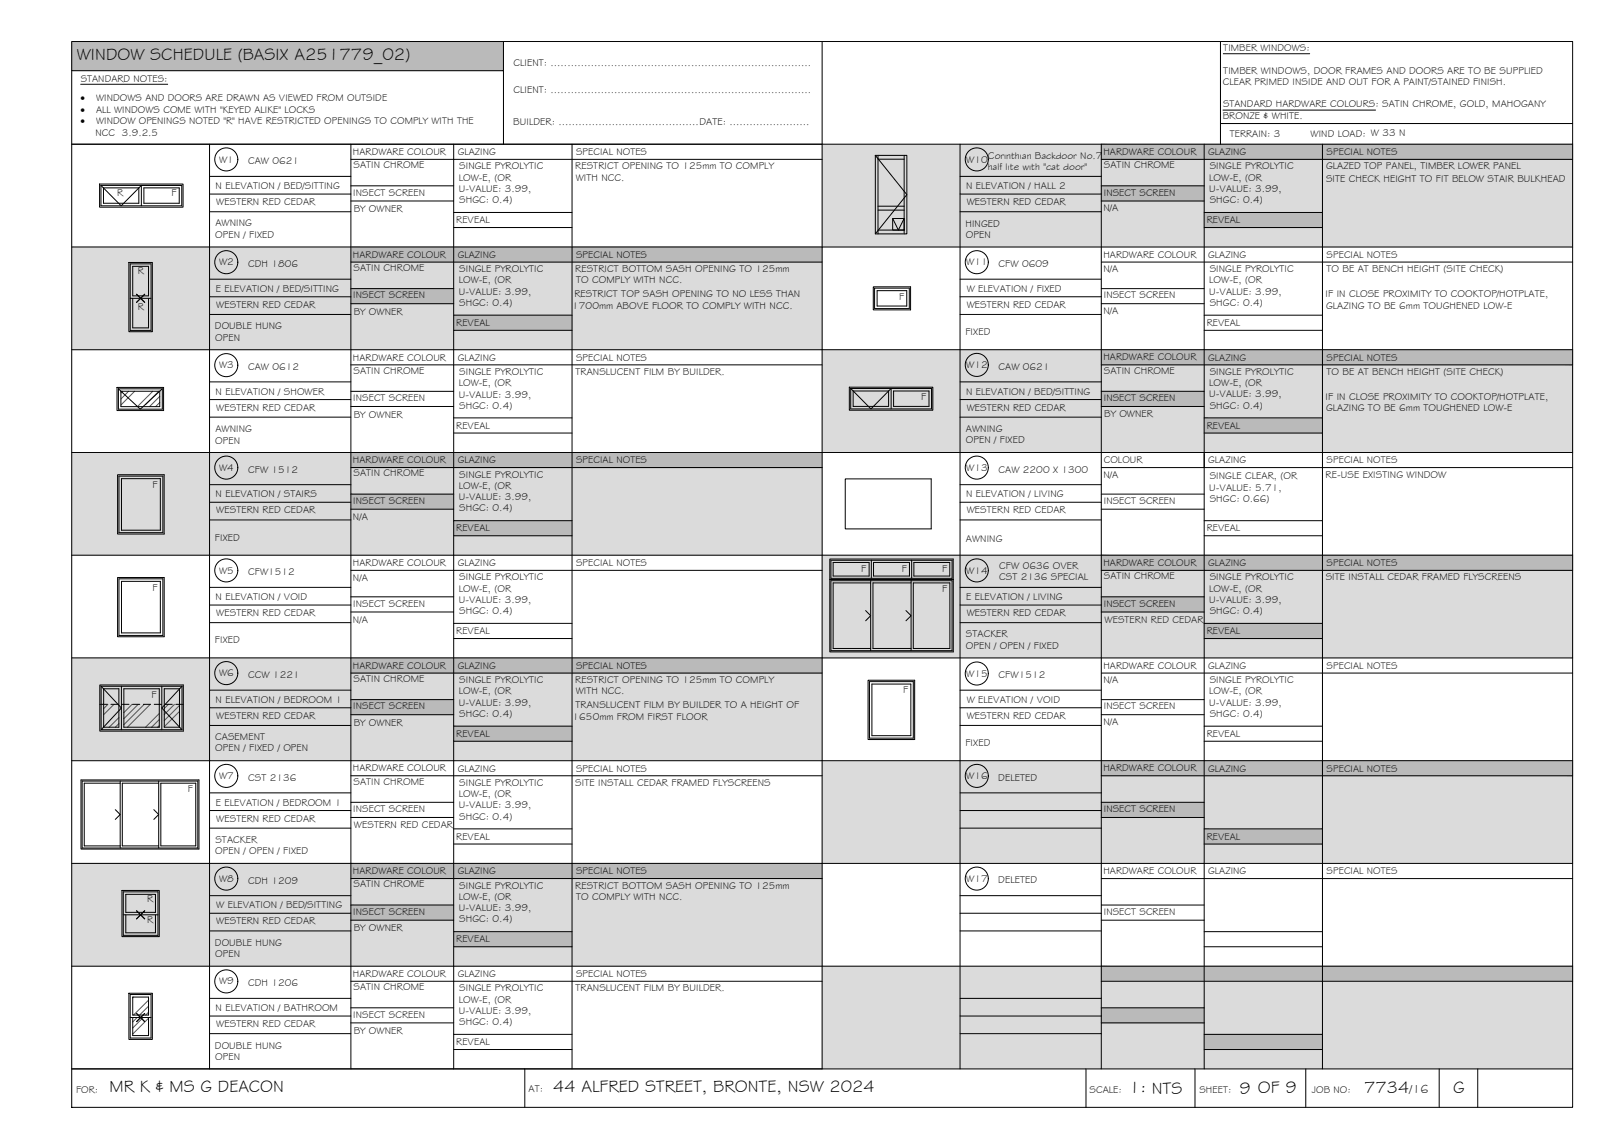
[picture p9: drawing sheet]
<svg xmlns="http://www.w3.org/2000/svg" width="420mm" height="297mm" viewBox="0 0 420 297" stroke-linecap="round" stroke-linejoin="round" font-family="sans-serif">
<!-- layer: WINDOW SCHEDULE HATCH -->
<g fill="#dbdbdb" stroke="#dbdbdb" stroke-width=".26">
<path d="M213.6 37.5l195 26.7v-26.7zM213.6 37.5l195 26.7h-195z"/>
<path d="M18.6 64.2l195 26.7v-26.7zM18.6 64.2l195 26.7h-195z"/>
<path d="M213.6 90.9l195 26.7v-26.7zM213.6 90.9l195 26.7h-195z"/>
<path d="M18.6 117.6l195 26.7v-26.7zM18.6 117.6l195 26.7h-195z"/>
<path d="M213.6 144.3l195 26.7v-26.7zM213.6 144.3l195 26.7h-195z"/>
<path d="M18.6 171l195 26.7v-26.7zM18.6 171l195 26.7h-195z"/>
<path d="M213.6 197.7l195 26.7v-26.7zM213.6 197.7l195 26.7h-195z"/>
<path d="M18.6 224.4l195 26.7v-26.7zM18.6 224.4l195 26.7h-195z"/>
<path d="M213.6 251.1l195 26.7v-26.7zM213.6 251.1l195 26.7h-195z"/>
</g>
<g fill="#bababa" stroke="#bababa" stroke-width=".26">
<path d="M18.6 10.8l112.2 7.6v-7.6zM18.6 10.8l112.2 7.6h-112.2z"/>
<path d="M286.2 37.5l122.4 3.9v-3.9zM286.2 37.5l122.4 3.9h-122.4z"/>
<path d="M286.2 48.3l26.7 3.9v-3.9zM286.2 48.3l26.7 3.9h-26.7z"/>
<path d="M312.9 55.2l30.7 3.9v-3.9zM312.9 55.2l30.7 3.9h-30.7z"/>
<path d="M91.2 64.2l122.4 3.9v-3.9zM91.2 64.2l122.4 3.9h-122.4z"/>
<path d="M91.2 75l26.7 3.9v-3.9zM91.2 75l26.7 3.9h-26.7z"/>
<path d="M117.9 81.9l30.7 3.9v-3.9zM117.9 81.9l30.7 3.9h-30.7z"/>
<path d="M286.2 90.9l122.4 3.9v-3.9zM286.2 90.9l122.4 3.9h-122.4z"/>
<path d="M286.2 101.7l26.7 3.9v-3.9zM286.2 101.7l26.7 3.9h-26.7z"/>
<path d="M312.9 108.6l30.7 3.9v-3.9zM312.9 108.6l30.7 3.9h-30.7z"/>
<path d="M91.2 117.6l122.4 3.9v-3.9zM91.2 117.6l122.4 3.9h-122.4z"/>
<path d="M91.2 128.4l26.7 3.9v-3.9zM91.2 128.4l26.7 3.9h-26.7z"/>
<path d="M117.9 135.3l30.7 3.9v-3.9zM117.9 135.3l30.7 3.9h-30.7z"/>
<path d="M286.2 144.3l122.4 3.9v-3.9zM286.2 144.3l122.4 3.9h-122.4z"/>
<path d="M286.2 155.1l26.7 3.9v-3.9zM286.2 155.1l26.7 3.9h-26.7z"/>
<path d="M312.9 162l30.7 3.9v-3.9zM312.9 162l30.7 3.9h-30.7z"/>
<path d="M91.2 171l122.4 3.9v-3.9zM91.2 171l122.4 3.9h-122.4z"/>
<path d="M91.2 181.8l26.7 3.9v-3.9zM91.2 181.8l26.7 3.9h-26.7z"/>
<path d="M117.9 188.7l30.7 3.9v-3.9zM117.9 188.7l30.7 3.9h-30.7z"/>
<path d="M286.2 197.7l122.4 3.9v-3.9zM286.2 197.7l122.4 3.9h-122.4z"/>
<path d="M286.2 208.5l26.7 3.9v-3.9zM286.2 208.5l26.7 3.9h-26.7z"/>
<path d="M312.9 215.4l30.7 3.9v-3.9zM312.9 215.4l30.7 3.9h-30.7z"/>
<path d="M91.2 224.4l122.4 3.9v-3.9zM91.2 224.4l122.4 3.9h-122.4z"/>
<path d="M91.2 235.2l26.7 3.9v-3.9zM91.2 235.2l26.7 3.9h-26.7z"/>
<path d="M117.9 242.1l30.7 3.9v-3.9zM117.9 242.1l30.7 3.9h-30.7z"/>
<path d="M286.2 251.1l122.4 3.9v-3.9zM286.2 251.1l122.4 3.9h-122.4z"/>
<path d="M286.2 261.9l26.7 3.9v-3.9zM286.2 261.9l26.7 3.9h-26.7z"/>
<path d="M312.9 268.8l30.7 3.9v-3.9zM312.9 268.8l30.7 3.9h-30.7z"/>
</g>
<!-- layer: BORDER -->
<g fill="none" stroke="#000" stroke-width=".26">
<path d="M18.6 10.8h390v277h-390zM18.6 18.4h112.2M130.8 10.8v26.7M317.1 10.8v26.7M408.6 10.8h-195v267M18.6 37.5h390M54.4 37.5v240.3M91.2 37.5v240.3M117.9 37.5v240.3M148.6 37.5v240.3M249.5 37.5v240.3M286.2 37.5v240.3"/>
<path d="M312.9 37.5v240.3M317.1 32.1h91.5M343.6 37.5v240.3M54.4 45.8h36.8M54.4 50.4h36.8M54.4 55h36.8M91.2 41.4h122.4M91.2 48.3h26.7M91.2 52.2h26.7M117.9 55.2h30.7M117.9 59.1h30.7M249.5 45.8h36.7"/>
<path d="M249.5 50.4h36.7M249.5 55h36.7M286.2 41.4h122.4M286.2 48.3h26.7M286.2 52.2h26.7M312.9 55.2h30.7M312.9 59.1h30.7M18.6 64.2h390M54.4 72.6h36.8M54.4 77.1h36.8M91.2 68.1h122.4M91.2 75h26.7"/>
<path d="M91.2 78.9h26.7M249.5 72.6h36.7M249.5 77.1h36.7M286.2 68.1h122.4M286.2 75h26.7M286.2 78.9h26.7M18.6 90.9h390M54.4 81.7h36.8M54.4 99.2h36.8M91.2 94.8h122.4M117.9 81.9h30.7M117.9 85.8h30.7"/>
<path d="M249.5 81.7h36.7M249.5 99.2h36.7M286.2 94.8h122.4M312.9 81.9h30.7M312.9 85.8h30.7M18.6 117.6h390M54.4 103.8h36.8M54.4 108.4h36.8M91.2 101.7h26.7M91.2 105.6h26.7M117.9 108.6h30.7M117.9 112.5h30.7"/>
<path d="M249.5 103.8h36.7M249.5 108.4h36.7M286.2 101.7h26.7M286.2 105.6h26.7M312.9 108.6h30.7M312.9 112.5h30.7M54.4 126h36.8M54.4 130.5h36.8M54.4 135.1h36.8M91.2 121.5h122.4M91.2 128.4h26.7M91.2 132.3h26.7"/>
<path d="M117.9 135.3h30.7M117.9 139.2h30.7M249.5 126h36.7M249.5 130.5h36.7M249.5 135.1h36.7M286.2 121.5h122.4M286.2 128.4h26.7M286.2 132.3h26.7M312.9 135.3h30.7M312.9 139.2h30.7M18.6 144.3h390M54.4 152.6h36.8"/>
<path d="M54.4 157.2h36.8M91.2 148.2h122.4M91.2 155.1h26.7M91.2 159h26.7M249.5 152.6h36.7M249.5 157.2h36.7M286.2 148.2h122.4M286.2 155.1h26.7M286.2 159h26.7M18.6 171h390M54.4 161.8h36.8M54.4 179.4h36.8"/>
<path d="M91.2 174.9h122.4M117.9 162h30.7M117.9 165.9h30.7M249.5 161.8h36.7M249.5 179.4h36.7M286.2 174.9h122.4M312.9 162h30.7M312.9 165.9h30.7M18.6 197.7h390M54.4 183.9h36.8M54.4 188.5h36.8M91.2 181.8h26.7"/>
<path d="M91.2 185.7h26.7M117.9 188.7h30.7M117.9 192.6h30.7M249.5 183.9h36.7M249.5 188.5h36.7M286.2 181.8h26.7M286.2 185.7h26.7M312.9 188.7h30.7M312.9 192.6h30.7M54.4 206.1h36.8M54.4 210.6h36.8M54.4 215.2h36.8"/>
<path d="M91.2 201.6h122.4M91.2 208.5h26.7M91.2 212.4h26.7M117.9 215.4h30.7M117.9 219.3h30.7M249.5 206.1h36.7M249.5 210.6h36.7M249.5 215.2h36.7M286.2 201.6h122.4M286.2 208.5h26.7M286.2 212.4h26.7M312.9 215.4h30.7"/>
<path d="M312.9 219.3h30.7M18.6 224.4h390M54.4 232.8h36.8M54.4 237.3h36.8M91.2 228.3h122.4M91.2 235.2h26.7M91.2 239.1h26.7M249.5 232.8h36.7M249.5 237.3h36.7M286.2 228.3h122.4M286.2 235.2h26.7M286.2 239.1h26.7"/>
<path d="M18.6 251.1h390M54.4 241.9h36.8M54.4 259.5h36.8M91.2 255h122.4M117.9 242.1h30.7M117.9 246h30.7M249.5 241.9h36.7M249.5 259.5h36.7M286.2 255h122.4M312.9 242.1h30.7M312.9 246h30.7M18.6 277.8h390"/>
<path d="M54.4 264h36.8M54.4 268.6h36.8M91.2 261.9h26.7M91.2 265.8h26.7M117.9 268.8h30.7M117.9 272.7h30.7M136.4 277.8v10M249.5 264h36.7M249.5 268.6h36.7M282.2 277.8v10M286.2 261.9h26.7M286.2 265.8h26.7"/>
<path d="M310.5 277.8v10M312.9 268.8h30.7M312.9 272.7h30.7M339.3 277.8v10M374 277.8v10M384 277.8v10"/>
</g>
<!-- layer: TEXT -->
<path d="M317.9 14h22.4M21 21.9h22.6M317.8 28.6h39.6M312.9 117.8v3.7" fill="none" stroke="#000" stroke-width=".26"/>
<!-- layer: HATCH -->
<g fill="none" stroke="#545454" stroke-width=".26">
<path d="M31.8 101.7l-.4 .4M33.4 101.7l-2 2M35 101.7l-3.6 3.6M39.7 101.7l-4 4M41.3 101.7l-3.5 3.5M41.5 103l-2.7 2.7M41.5 104.6l-1.1 1.1M28 183l-1.1 1.2M29.6 183l-2.7 2.7M30.9 186.5l-2.5 2.5M30.9 188.1l-.9 .9M34.3 183l-2.1 2.2"/>
<path d="M35.9 183l-3.7 3.8M37.5 183l-5.3 5.3M39 183l-5.9 6M41.4 185.4l-3.6 3.6M41.4 187l-2 2M41.4 188.6l-.5 .4M43.8 183l-1.1 1.1M45.3 183l-2.6 2.7M46.6 183.3l-3.9 4M46.6 184.9l-3.9 3.9M34.7 259.1l-.2 .2M38.6 259.9l-3.9 3.9"/>
<path d="M35.6 264.4l-1.1 1.2M37.2 264.4l-2.7 2.8M38.6 261.5l-2.3 2.3M38.6 263.1l-.7 .7M38.6 264.6l-4.1 4.1"/>
</g>
<!-- layer: WINDOWS -->
<g fill="none" stroke="#000" stroke-width=".26">
<path d="M26.2 48.2h21h-10.5M26.2 48.2l5.3 5.3 5.2-5.3M26.2 48.2v5.3h21v-5.3M26.9 48.8h9.2v4h-9.2zM36.7 48.2v5.3M37.4 48.8h9.2v4h-9.2zM33.8 68.6h5.5v17.3h-5.5zM33.8 77.5h5.5M34.5 69.2h4.1v7.7h-4.1zM34.5 77.5v7.7h4.1v-7.7M35.5 76.5l2.1 2.1M37.6 76.5l-2.1 2.1"/>
<path d="M227.3 74.9h9v5.3h-9zM227.9 75.5h7.7v4h-7.7zM30.8 101l5.7 5.3 5.7-5.3M30.8 101h11.4M30.8 101v5.3h11.4v-5.3M31.4 101.7h10.1v4h-10.1zM221.1 101h20.9h-10.5M221.1 101l5.2 5.3 5.2-5.3M221.1 101v5.3h20.9v-5.3M221.7 101.6h9.2v4h-9.2zM231.5 101v5.3M232.2 101.6h9.2v4h-9.2z"/>
<path d="M30.9 123.7h11.4v14.7h-11.4zM31.6 124.4h10.1v13.4h-10.1zM30.9 150.4h11.4v14.7h-11.4zM31.6 151.1h10.1v13.4h-10.1zM215.9 145.6h31.5v4.7h-31.5zM215.9 150.9h31.5v18.2h-31.5zM216.5 146.2h9.3v3.5h-9.3zM224.9 158.7l1.3 1.3-1.3 1.3M226.2 151.5h-9.7v17h9.7M226.2 150.9v18.2M226.4 145.6v4.7M227 146.2h9.3v3.5h-9.3z"/>
<path d="M235.4 158.7l1.3 1.3-1.3 1.3M236.7 151.5h-9.9v17h9.9M236.7 150.9v18.2M236.9 145.6v4.7M237.3 151.5h9.5v17h-9.5zM237.5 146.2h9.3v3.5h-9.3zM26.3 178.3l5.2 5.7-5.2 5.6h21l-5.3-5.6 5.3-5.7M26.3 178.3v11.3M26.3 178.3h21M26.9 179h4v10h-4zM31.5 178.3v11.3M32.2 179h9.2v10h-9.2z"/>
<path d="M42 178.3v11.3M42.7 179h3.9v10h-3.9zM47.3 178.3v11.3M225.9 177.1h11.4v14.7h-11.4zM226.6 177.8h10.1v13.4h-10.1zM21.3 203h30.1v17.4h-30.1zM30 210.4l1.2 1.3-1.2 1.3M31.2 203.5h-9.3v16.3h9.3M31.2 203v17.4M40 210.4l1.2 1.3-1.2 1.3M41.2 203.5h-9.4v16.3h9.4M41.2 203v17.4"/>
<path d="M41.8 203.5h9.1v16.3h-9.1zM32 231.8h9v11.3h-9zM32 237.7h9M32.7 232.4h7.7v4.7h-7.7zM32.7 237.7v4.7h7.7v-4.7M35.5 236.7l2.1 2.1M37.6 236.7l-2.1 2.1M33.8 258.5h5.5v11.3h-5.5zM34.5 259.1h4.1v4.7h-4.1zM33.8 264.4h5.5M34.5 264.4v4.7h4.1v-4.7M35.5 263.4l2.1 2.1"/>
<path d="M37.6 263.4l-2.1 2.1"/>
<circle cx="58.8" cy="41.4" r="3"/>
<circle cx="253.8" cy="41.4" r="3"/>
<circle cx="58.8" cy="68.1" r="3"/>
<circle cx="253.8" cy="68.1" r="3"/>
<circle cx="58.8" cy="94.9" r="3"/>
<circle cx="253.8" cy="94.8" r="3"/>
<circle cx="58.8" cy="121.5" r="3"/>
<circle cx="253.8" cy="121.5" r="3"/>
<circle cx="58.8" cy="148.2" r="3"/>
<circle cx="253.8" cy="148.2" r="3"/>
<circle cx="58.8" cy="174.9" r="3"/>
<circle cx="253.8" cy="175" r="3"/>
<circle cx="58.8" cy="201.6" r="3"/>
<circle cx="253.8" cy="201.6" r="3"/>
<circle cx="58.8" cy="228.3" r="3"/>
<circle cx="253.8" cy="228.3" r="3"/>
<circle cx="58.8" cy="255" r="3"/>
</g>
<!-- layer: NEWWORK -->
<g fill="none" stroke="#000" stroke-width=".26">
<path d="M25.9 47.8h21.7v6h-21.7zM227.4 40.4h8.2v20.4h-8.2zM228.1 41.4h6.8M228.1 59.8h6.8M228.1 40.4v20.4M228.1 53.6h6.8M228.1 54.6h6.8M232 56.8h2.9v3h-2.9zM232 56.8l1.4 3 1.5-3M234.9 40.4v20.4M33.5 68.2h6.1v18h-6.1zM226.9 74.5h9.7v6h-9.7z"/>
<path d="M30.4 100.7h12.1v6h-12.1zM220.7 100.6h21.7v6h-21.7zM30.6 123.4h12.1v15.4h-12.1zM30.6 150.1h12.1v15.4h-12.1zM215.6 145.3h32.1v24.1h-32.1v-18.8h32.1h-32.1zM25.9 178h21.7v12h-21.7zM225.6 176.8h12.1v15.4h-12.1zM21 202.7h30.7v18h-30.7zM31.7 231.4h9.7v12h-9.7zM33.5 258.1h6.1v12h-6.1z"/>
</g>
<!-- layer: EXISTING -->
<path d="M219.6 124.5h22.4v12.9h-22.4z" fill="none" stroke="#000" stroke-width=".26"/>
<!-- layer: 0.13 -->
<path d="M25.9 183h2M28.8 183h1.9M31.6 183h1.9M34.4 183h1.9M37.3 183h1.8M40.1 183h1.8M42.9 183h1.9M45.7 183h1.9" fill="none" stroke="#000" stroke-width=".26"/>
<!-- layer: DOORS -->
<path d="M227.4 40.4l8.2 10.2-8.2 10.2" fill="none" stroke="#000" stroke-width=".26"/>
<g font-size="4.5">
<text x="20" y="15.7">WINDOW SCHEDULE (BASIX A251779_02)</text>
<text x="28.4" y="283.9">MR K &amp; MS G DEACON</text>
<text x="143.7" y="283.8">44 ALFRED STREET, BRONTE, NSW 2024</text>
<text x="293.4" y="284.1">1: NTS</text>
<text x="322" y="284.4">9 OF 9</text>
<text x="354.4" y="284">7734</text>
<text x="377.6" y="284">G</text>
</g>
<text font-size="3.2" x="366.3" y="284">/16</text>
<g font-size="2.6">
<text x="133.4" y="17.1">CLIENT: ..............................................................................</text>
<text x="317.9" y="13.3">TIMBER WINDOWS:</text>
<text x="21" y="21.2">STANDARD NOTES:</text>
<text x="317.7" y="22">CLEAR PRIMED INSIDE AND OUT FOR A PAINT/STAINED FINISH.</text>
<text x="317.9" y="19.1">TIMBER WINDOWS, DOOR FRAMES AND DOORS ARE TO BE SUPPLIED</text>
<text x="20.9" y="26.2">·</text>
<text x="20.9" y="29.2">·</text>
<text x="25" y="29.2">ALL WINDOWS COME WITH &quot;KEYED ALIKE&quot; LOCKS</text>
<text x="25" y="26.2">WINDOWS AND DOORS ARE DRAWN AS VIEWED FROM OUTSIDE</text>
<text x="133.4" y="24.2">CLIENT: ..............................................................................</text>
<text x="317.8" y="27.9">STANDARD HARDWARE COLOURS: SATIN CHROME, GOLD, MAHOGANY</text>
<text x="20.9" y="32.3">·</text>
<text x="24.8" y="35.3">NCC 3.9.2.5</text>
<text x="25" y="32.3">WINDOW OPENINGS NOTED &quot;R&quot; HAVE RESTRICTED OPENINGS TO COMPLY WITH THE</text>
<text x="133.4" y="32.5">BUILDER: ..........................................DATE: ........................</text>
<text x="317.7" y="30.8">BRONZE &amp; WHITE.</text>
<text x="319.6" y="35.5">TERRAIN: 3</text>
<text x="340.6" y="35.5">WIND LOAD: W 33 N</text>
<text x="91.7" y="40.3">HARDWARE COLOUR</text>
<text x="118.9" y="40.3">GLAZING</text>
<text x="149.7" y="40.3">SPECIAL NOTES</text>
<text x="256.7" y="41.2">Corinthian Backdoor No.7</text>
<text x="286.7" y="40.3">HARDWARE COLOUR</text>
<text x="313.9" y="40.3">GLAZING</text>
<text x="344.7" y="40.3">SPECIAL NOTES</text>
<text x="56.9" y="42.2">W1</text>
<text x="64.5" y="42.7">CAW 0621</text>
<text x="91.8" y="43.7">SATIN CHROME</text>
<text x="119.2" y="46.9">LOW-E, (OR</text>
<text x="119.3" y="44">SINGLE PYROLYTIC</text>
<text x="149.5" y="44">RESTRICT OPENING TO 125mm TO COMPLY</text>
<text x="149.6" y="47">WITH NCC.</text>
<text x="251.1" y="42.2">W10</text>
<text x="256.7" y="44.2">half lite with &quot;cat door&quot;</text>
<text x="286.8" y="43.7">SATIN CHROME</text>
<text x="314.2" y="46.9">LOW-E, (OR</text>
<text x="314.3" y="44">SINGLE PYROLYTIC</text>
<text x="344.6" y="44">GLAZED TOP PANEL, TIMBER LOWER PANEL</text>
<text x="344.6" y="47.3">SITE CHECK HEIGHT TO FIT BELOW STAIR BULKHEAD</text>
<text x="30.5" y="50.9">R</text>
<text x="44.6" y="50.9">F</text>
<text x="56" y="49.1">N ELEVATION / BED/SITTING</text>
<text x="56.2" y="53.3">WESTERN RED CEDAR</text>
<text x="91.8" y="50.8">INSECT SCREEN</text>
<text x="119.2" y="49.9">U-VALUE: 3.99,</text>
<text x="119.3" y="52.8">SHGC: 0.4)</text>
<text x="251" y="49.1">N ELEVATION / HALL 2</text>
<text x="251.2" y="53.3">WESTERN RED CEDAR</text>
<text x="286.8" y="50.8">INSECT SCREEN</text>
<text x="314.2" y="49.9">U-VALUE: 3.99,</text>
<text x="314.3" y="52.8">SHGC: 0.4)</text>
<text x="56" y="58.8">AWNING</text>
<text x="91.9" y="55">BY OWNER</text>
<text x="118.6" y="58">REVEAL</text>
<text x="250.9" y="58.9">HINGED</text>
<text x="286.7" y="54.9">N/A</text>
<text x="313.6" y="58">REVEAL</text>
<text x="55.9" y="61.8">OPEN / FIXED</text>
<text x="250.9" y="61.8">OPEN</text>
<text x="35.8" y="71.3">R</text>
<text x="56.9" y="68.9">W2</text>
<text x="64.5" y="69.4">CDH 1806</text>
<text x="91.7" y="67">HARDWARE COLOUR</text>
<text x="91.8" y="70.4">SATIN CHROME</text>
<text x="118.9" y="67">GLAZING</text>
<text x="119.3" y="70.7">SINGLE PYROLYTIC</text>
<text x="149.5" y="70.7">RESTRICT BOTTOM SASH OPENING TO 125mm</text>
<text x="149.7" y="67">SPECIAL NOTES</text>
<text x="251.1" y="68.9">W11</text>
<text x="259.5" y="69.4">CFW 0609</text>
<text x="286.7" y="67">HARDWARE COLOUR</text>
<text x="286.7" y="70.7">N/A</text>
<text x="313.9" y="67">GLAZING</text>
<text x="314.3" y="70.7">SINGLE PYROLYTIC</text>
<text x="344.7" y="70.7">TO BE AT BENCH HEIGHT (SITE CHECK)</text>
<text x="344.7" y="67">SPECIAL NOTES</text>
<text x="56.1" y="75.8">E ELEVATION / BED/SITTING</text>
<text x="91.8" y="77.5">INSECT SCREEN</text>
<text x="119.2" y="73.7">LOW-E, (OR</text>
<text x="119.2" y="76.6">U-VALUE: 3.99,</text>
<text x="149.3" y="77.3">RESTRICT TOP SASH OPENING TO NO LESS THAN</text>
<text x="149.7" y="73.7">TO COMPLY WITH NCC.</text>
<text x="233.6" y="77.9">F</text>
<text x="251.2" y="75.8">W ELEVATION / FIXED</text>
<text x="286.8" y="77.5">INSECT SCREEN</text>
<text x="314.2" y="73.7">LOW-E, (OR</text>
<text x="314.2" y="76.6">U-VALUE: 3.99,</text>
<text x="344.4" y="77.3">IF IN CLOSE PROXIMITY TO COOKTOP/HOTPLATE,</text>
<text x="35.8" y="80.5">R</text>
<text x="56.2" y="80">WESTERN RED CEDAR</text>
<text x="91.9" y="81.7">BY OWNER</text>
<text x="119.3" y="79.5">SHGC: 0.4)</text>
<text x="148.7" y="80.2">1700mm ABOVE FLOOR TO COMPLY WITH NCC.</text>
<text x="251.2" y="80">WESTERN RED CEDAR</text>
<text x="286.7" y="81.5">N/A</text>
<text x="314.3" y="79.5">SHGC: 0.4)</text>
<text x="344.6" y="80.2">GLAZING TO BE 6mm TOUGHENED LOW-E</text>
<text x="55.8" y="85.6">DOUBLE HUNG</text>
<text x="55.9" y="88.6">OPEN</text>
<text x="118.6" y="84.7">REVEAL</text>
<text x="250.9" y="87.1">FIXED</text>
<text x="313.6" y="84.7">REVEAL</text>
<text x="56.9" y="95.7">W3</text>
<text x="91.7" y="93.7">HARDWARE COLOUR</text>
<text x="118.9" y="93.8">GLAZING</text>
<text x="149.7" y="93.8">SPECIAL NOTES</text>
<text x="251.1" y="95.6">W12</text>
<text x="286.7" y="93.7">HARDWARE COLOUR</text>
<text x="313.9" y="93.7">GLAZING</text>
<text x="344.7" y="93.7">SPECIAL NOTES</text>
<text x="64.5" y="96.2">CAW 0612</text>
<text x="91.8" y="97.2">SATIN CHROME</text>
<text x="119.2" y="100.4">LOW-E, (OR</text>
<text x="119.3" y="97.5">SINGLE PYROLYTIC</text>
<text x="149.5" y="97.4">TRANSLUCENT FILM BY BUILDER.</text>
<text x="259.5" y="96.1">CAW 0621</text>
<text x="286.8" y="97.1">SATIN CHROME</text>
<text x="314.2" y="100.3">LOW-E, (OR</text>
<text x="314.3" y="97.4">SINGLE PYROLYTIC</text>
<text x="344.7" y="97.4">TO BE AT BENCH HEIGHT (SITE CHECK)</text>
<text x="56" y="102.6">N ELEVATION / SHOWER</text>
<text x="56.2" y="106.8">WESTERN RED CEDAR</text>
<text x="91.8" y="104.3">INSECT SCREEN</text>
<text x="119.2" y="103.3">U-VALUE: 3.99,</text>
<text x="119.3" y="106.3">SHGC: 0.4)</text>
<text x="239.4" y="104">F</text>
<text x="251" y="102.5">N ELEVATION / BED/SITTING</text>
<text x="251.2" y="106.7">WESTERN RED CEDAR</text>
<text x="286.8" y="104.2">INSECT SCREEN</text>
<text x="314.2" y="103.3">U-VALUE: 3.99,</text>
<text x="314.3" y="106.2">SHGC: 0.4)</text>
<text x="344.4" y="103.9">IF IN CLOSE PROXIMITY TO COOKTOP/HOTPLATE,</text>
<text x="344.6" y="106.9">GLAZING TO BE 6mm TOUGHENED LOW-E</text>
<text x="56" y="112.4">AWNING</text>
<text x="91.9" y="108.5">BY OWNER</text>
<text x="118.6" y="111.5">REVEAL</text>
<text x="251" y="112.2">AWNING</text>
<text x="286.9" y="108.5">BY OWNER</text>
<text x="313.6" y="111.4">REVEAL</text>
<text x="55.9" y="115.3">OPEN</text>
<text x="250.9" y="115.2">OPEN / FIXED</text>
<text x="56.9" y="122.3">W4</text>
<text x="64.5" y="122.8">CFW 1512</text>
<text x="91.7" y="120.4">HARDWARE COLOUR</text>
<text x="91.8" y="123.8">SATIN CHROME</text>
<text x="118.9" y="120.4">GLAZING</text>
<text x="119.3" y="124.1">SINGLE PYROLYTIC</text>
<text x="149.7" y="120.4">SPECIAL NOTES</text>
<text x="251.1" y="122.3">W13</text>
<text x="259.5" y="122.8">CAW 2200 X 1300</text>
<text x="286.7" y="124.1">N/A</text>
<text x="286.8" y="120.3">COLOUR</text>
<text x="313.9" y="120.4">GLAZING</text>
<text x="314.3" y="124.6">SINGLE CLEAR, (OR</text>
<text x="344.5" y="124.1">RE-USE EXISTING WINDOW</text>
<text x="344.7" y="120.4">SPECIAL NOTES</text>
<text x="39.7" y="126.9">F</text>
<text x="56" y="129.2">N ELEVATION / STAIRS</text>
<text x="91.8" y="131">INSECT SCREEN</text>
<text x="119.2" y="127.1">LOW-E, (OR</text>
<text x="119.2" y="130">U-VALUE: 3.99,</text>
<text x="251" y="129.2">N ELEVATION / LIVING</text>
<text x="286.8" y="131">INSECT SCREEN</text>
<text x="314.2" y="127.5">U-VALUE: 5.71,</text>
<text x="314.3" y="130.4">SHGC: 0.66)</text>
<text x="56.2" y="133.4">WESTERN RED CEDAR</text>
<text x="91.7" y="135.2">N/A</text>
<text x="119.3" y="132.9">SHGC: 0.4)</text>
<text x="251.2" y="133.4">WESTERN RED CEDAR</text>
<text x="55.8" y="140.5">FIXED</text>
<text x="118.6" y="138.1">REVEAL</text>
<text x="251" y="140.8">AWNING</text>
<text x="313.6" y="138.1">REVEAL</text>
<text x="56.9" y="149">W5</text>
<text x="64.5" y="149.5">CFW1512</text>
<text x="91.7" y="147.1">HARDWARE COLOUR</text>
<text x="118.9" y="147.1">GLAZING</text>
<text x="149.7" y="147.1">SPECIAL NOTES</text>
<text x="223.8" y="148.5">F</text>
<text x="234.3" y="148.5">F</text>
<text x="244.8" y="148.5">F</text>
<text x="251.1" y="149">W14</text>
<text x="259.6" y="147.8">CFW 0636 OVER</text>
<text x="286.7" y="147.1">HARDWARE COLOUR</text>
<text x="313.9" y="147.1">GLAZING</text>
<text x="344.7" y="147.1">SPECIAL NOTES</text>
<text x="39.7" y="153.6">F</text>
<text x="56" y="155.9">N ELEVATION / VOID</text>
<text x="91.7" y="151">N/A</text>
<text x="119.2" y="153.7">LOW-E, (OR</text>
<text x="119.3" y="150.8">SINGLE PYROLYTIC</text>
<text x="244.8" y="153.9">F</text>
<text x="251.1" y="155.9">E ELEVATION / LIVING</text>
<text x="259.6" y="150.7">CST 2136 SPECIAL</text>
<text x="286.8" y="150.5">SATIN CHROME</text>
<text x="314.2" y="153.7">LOW-E, (OR</text>
<text x="314.3" y="150.8">SINGLE PYROLYTIC</text>
<text x="344.5" y="150.8">SITE INSTALL CEDAR FRAMED FLYSCREENS</text>
<text x="56.2" y="160.1">WESTERN RED CEDAR</text>
<text x="91.7" y="161.9">N/A</text>
<text x="91.8" y="157.6">INSECT SCREEN</text>
<text x="119.2" y="156.7">U-VALUE: 3.99,</text>
<text x="119.3" y="159.6">SHGC: 0.4)</text>
<text x="251.2" y="160.1">WESTERN RED CEDAR</text>
<text x="286.8" y="157.6">INSECT SCREEN</text>
<text x="287" y="161.8">WESTERN RED CEDAR</text>
<text x="314.2" y="156.7">U-VALUE: 3.99,</text>
<text x="314.3" y="159.6">SHGC: 0.4)</text>
<text x="55.8" y="167.2">FIXED</text>
<text x="118.6" y="164.8">REVEAL</text>
<text x="251" y="165.6">STACKER</text>
<text x="313.6" y="164.8">REVEAL</text>
<text x="91.7" y="173.8">HARDWARE COLOUR</text>
<text x="118.9" y="173.8">GLAZING</text>
<text x="149.7" y="173.8">SPECIAL NOTES</text>
<text x="250.9" y="168.6">OPEN / OPEN / FIXED</text>
<text x="286.7" y="173.8">HARDWARE COLOUR</text>
<text x="313.9" y="173.8">GLAZING</text>
<text x="344.7" y="173.8">SPECIAL NOTES</text>
<text x="56.9" y="175.7">W6</text>
<text x="64.5" y="176.2">CCW 1221</text>
<text x="91.8" y="177.2">SATIN CHROME</text>
<text x="119.3" y="177.5">SINGLE PYROLYTIC</text>
<text x="149.5" y="177.5">RESTRICT OPENING TO 125mm TO COMPLY</text>
<text x="251.1" y="175.8">W15</text>
<text x="259.5" y="176.2">CFW1512</text>
<text x="286.7" y="177.5">N/A</text>
<text x="314.3" y="177.5">SINGLE PYROLYTIC</text>
<text x="39.4" y="181.4">F</text>
<text x="56" y="182.6">N ELEVATION / BEDROOM 1</text>
<text x="91.8" y="184.3">INSECT SCREEN</text>
<text x="119.2" y="180.4">LOW-E, (OR</text>
<text x="119.2" y="183.4">U-VALUE: 3.99,</text>
<text x="149.5" y="184.1">TRANSLUCENT FILM BY BUILDER TO A HEIGHT OF</text>
<text x="149.6" y="180.5">WITH NCC.</text>
<text x="234.6" y="180.1">F</text>
<text x="251.2" y="182.6">W ELEVATION / VOID</text>
<text x="286.8" y="184.4">INSECT SCREEN</text>
<text x="314.2" y="180.4">LOW-E, (OR</text>
<text x="314.2" y="183.4">U-VALUE: 3.99,</text>
<text x="56.2" y="186.8">WESTERN RED CEDAR</text>
<text x="91.9" y="188.5">BY OWNER</text>
<text x="118.6" y="191.5">REVEAL</text>
<text x="119.3" y="186.3">SHGC: 0.4)</text>
<text x="148.8" y="187">1650mm FROM FIRST FLOOR</text>
<text x="251.2" y="186.8">WESTERN RED CEDAR</text>
<text x="286.7" y="188.4">N/A</text>
<text x="313.6" y="191.5">REVEAL</text>
<text x="314.3" y="186.3">SHGC: 0.4)</text>
<text x="55.9" y="192.3">CASEMENT</text>
<text x="55.9" y="195.3">OPEN / FIXED / OPEN</text>
<text x="250.9" y="193.9">FIXED</text>
<text x="56.9" y="202.4">W7</text>
<text x="64.5" y="202.9">CST 2136</text>
<text x="91.7" y="200.5">HARDWARE COLOUR</text>
<text x="91.8" y="203.9">SATIN CHROME</text>
<text x="118.9" y="200.5">GLAZING</text>
<text x="149.7" y="200.5">SPECIAL NOTES</text>
<text x="251.1" y="202.4">W16</text>
<text x="259.4" y="202.9">DELETED</text>
<text x="286.7" y="200.5">HARDWARE COLOUR</text>
<text x="313.9" y="200.5">GLAZING</text>
<text x="344.7" y="200.5">SPECIAL NOTES</text>
<text x="48.8" y="205.9">F</text>
<text x="56.1" y="209.3">E ELEVATION / BEDROOM 1</text>
<text x="119.2" y="207.2">LOW-E, (OR</text>
<text x="119.3" y="204.2">SINGLE PYROLYTIC</text>
<text x="149.5" y="204.3">SITE INSTALL CEDAR FRAMED FLYSCREENS</text>
<text x="56.2" y="213.5">WESTERN RED CEDAR</text>
<text x="91.8" y="211">INSECT SCREEN</text>
<text x="92" y="215.2">WESTERN RED CEDAR</text>
<text x="119.2" y="210.1">U-VALUE: 3.99,</text>
<text x="119.3" y="213">SHGC: 0.4)</text>
<text x="286.8" y="211">INSECT SCREEN</text>
<text x="55.9" y="222">OPEN / OPEN / FIXED</text>
<text x="56" y="219">STACKER</text>
<text x="118.6" y="218.2">REVEAL</text>
<text x="313.6" y="218.2">REVEAL</text>
<text x="91.7" y="227.2">HARDWARE COLOUR</text>
<text x="118.9" y="227.2">GLAZING</text>
<text x="149.7" y="227.2">SPECIAL NOTES</text>
<text x="286.7" y="227.2">HARDWARE COLOUR</text>
<text x="313.9" y="227.2">GLAZING</text>
<text x="344.7" y="227.2">SPECIAL NOTES</text>
<text x="56.9" y="229.1">W8</text>
<text x="64.5" y="229.6">CDH 1209</text>
<text x="91.8" y="230.6">SATIN CHROME</text>
<text x="119.2" y="233.8">LOW-E, (OR</text>
<text x="119.3" y="230.9">SINGLE PYROLYTIC</text>
<text x="149.5" y="230.9">RESTRICT BOTTOM SASH OPENING TO 125mm</text>
<text x="149.7" y="233.8">TO COMPLY WITH NCC.</text>
<text x="251.1" y="229.1">W17</text>
<text x="259.4" y="229.6">DELETED</text>
<text x="38.3" y="234.5">R</text>
<text x="38.3" y="239.8">R</text>
<text x="56.2" y="236">W ELEVATION / BED/SITTING</text>
<text x="91.8" y="237.8">INSECT SCREEN</text>
<text x="119.2" y="236.8">U-VALUE: 3.99,</text>
<text x="119.3" y="239.7">SHGC: 0.4)</text>
<text x="286.8" y="237.8">INSECT SCREEN</text>
<text x="55.8" y="245.8">DOUBLE HUNG</text>
<text x="56.2" y="240.2">WESTERN RED CEDAR</text>
<text x="91.9" y="241.9">BY OWNER</text>
<text x="118.6" y="244.9">REVEAL</text>
<text x="55.9" y="248.7">OPEN</text>
<text x="56.9" y="255.8">W9</text>
<text x="64.5" y="256.3">CDH 1206</text>
<text x="91.7" y="253.9">HARDWARE COLOUR</text>
<text x="91.8" y="257.3">SATIN CHROME</text>
<text x="118.9" y="253.9">GLAZING</text>
<text x="119.3" y="257.6">SINGLE PYROLYTIC</text>
<text x="149.5" y="257.7">TRANSLUCENT FILM BY BUILDER.</text>
<text x="149.7" y="253.9">SPECIAL NOTES</text>
<text x="56" y="262.7">N ELEVATION / BATHROOM</text>
<text x="119.2" y="260.6">LOW-E, (OR</text>
<text x="119.2" y="263.5">U-VALUE: 3.99,</text>
<text x="56.2" y="266.9">WESTERN RED CEDAR</text>
<text x="91.8" y="264.4">INSECT SCREEN</text>
<text x="91.9" y="268.6">BY OWNER</text>
<text x="119.3" y="266.4">SHGC: 0.4)</text>
<text x="55.8" y="272.5">DOUBLE HUNG</text>
<text x="55.9" y="275.5">OPEN</text>
<text x="118.6" y="271.6">REVEAL</text>
<text x="19.8" y="284">FOR:</text>
<text x="137.4" y="283.8">AT:</text>
<text x="283.1" y="284.1">SCALE:</text>
<text x="311.6" y="284.1">SHEET:</text>
<text x="340.9" y="284.1">JOB NO:</text>
</g>
</svg>
